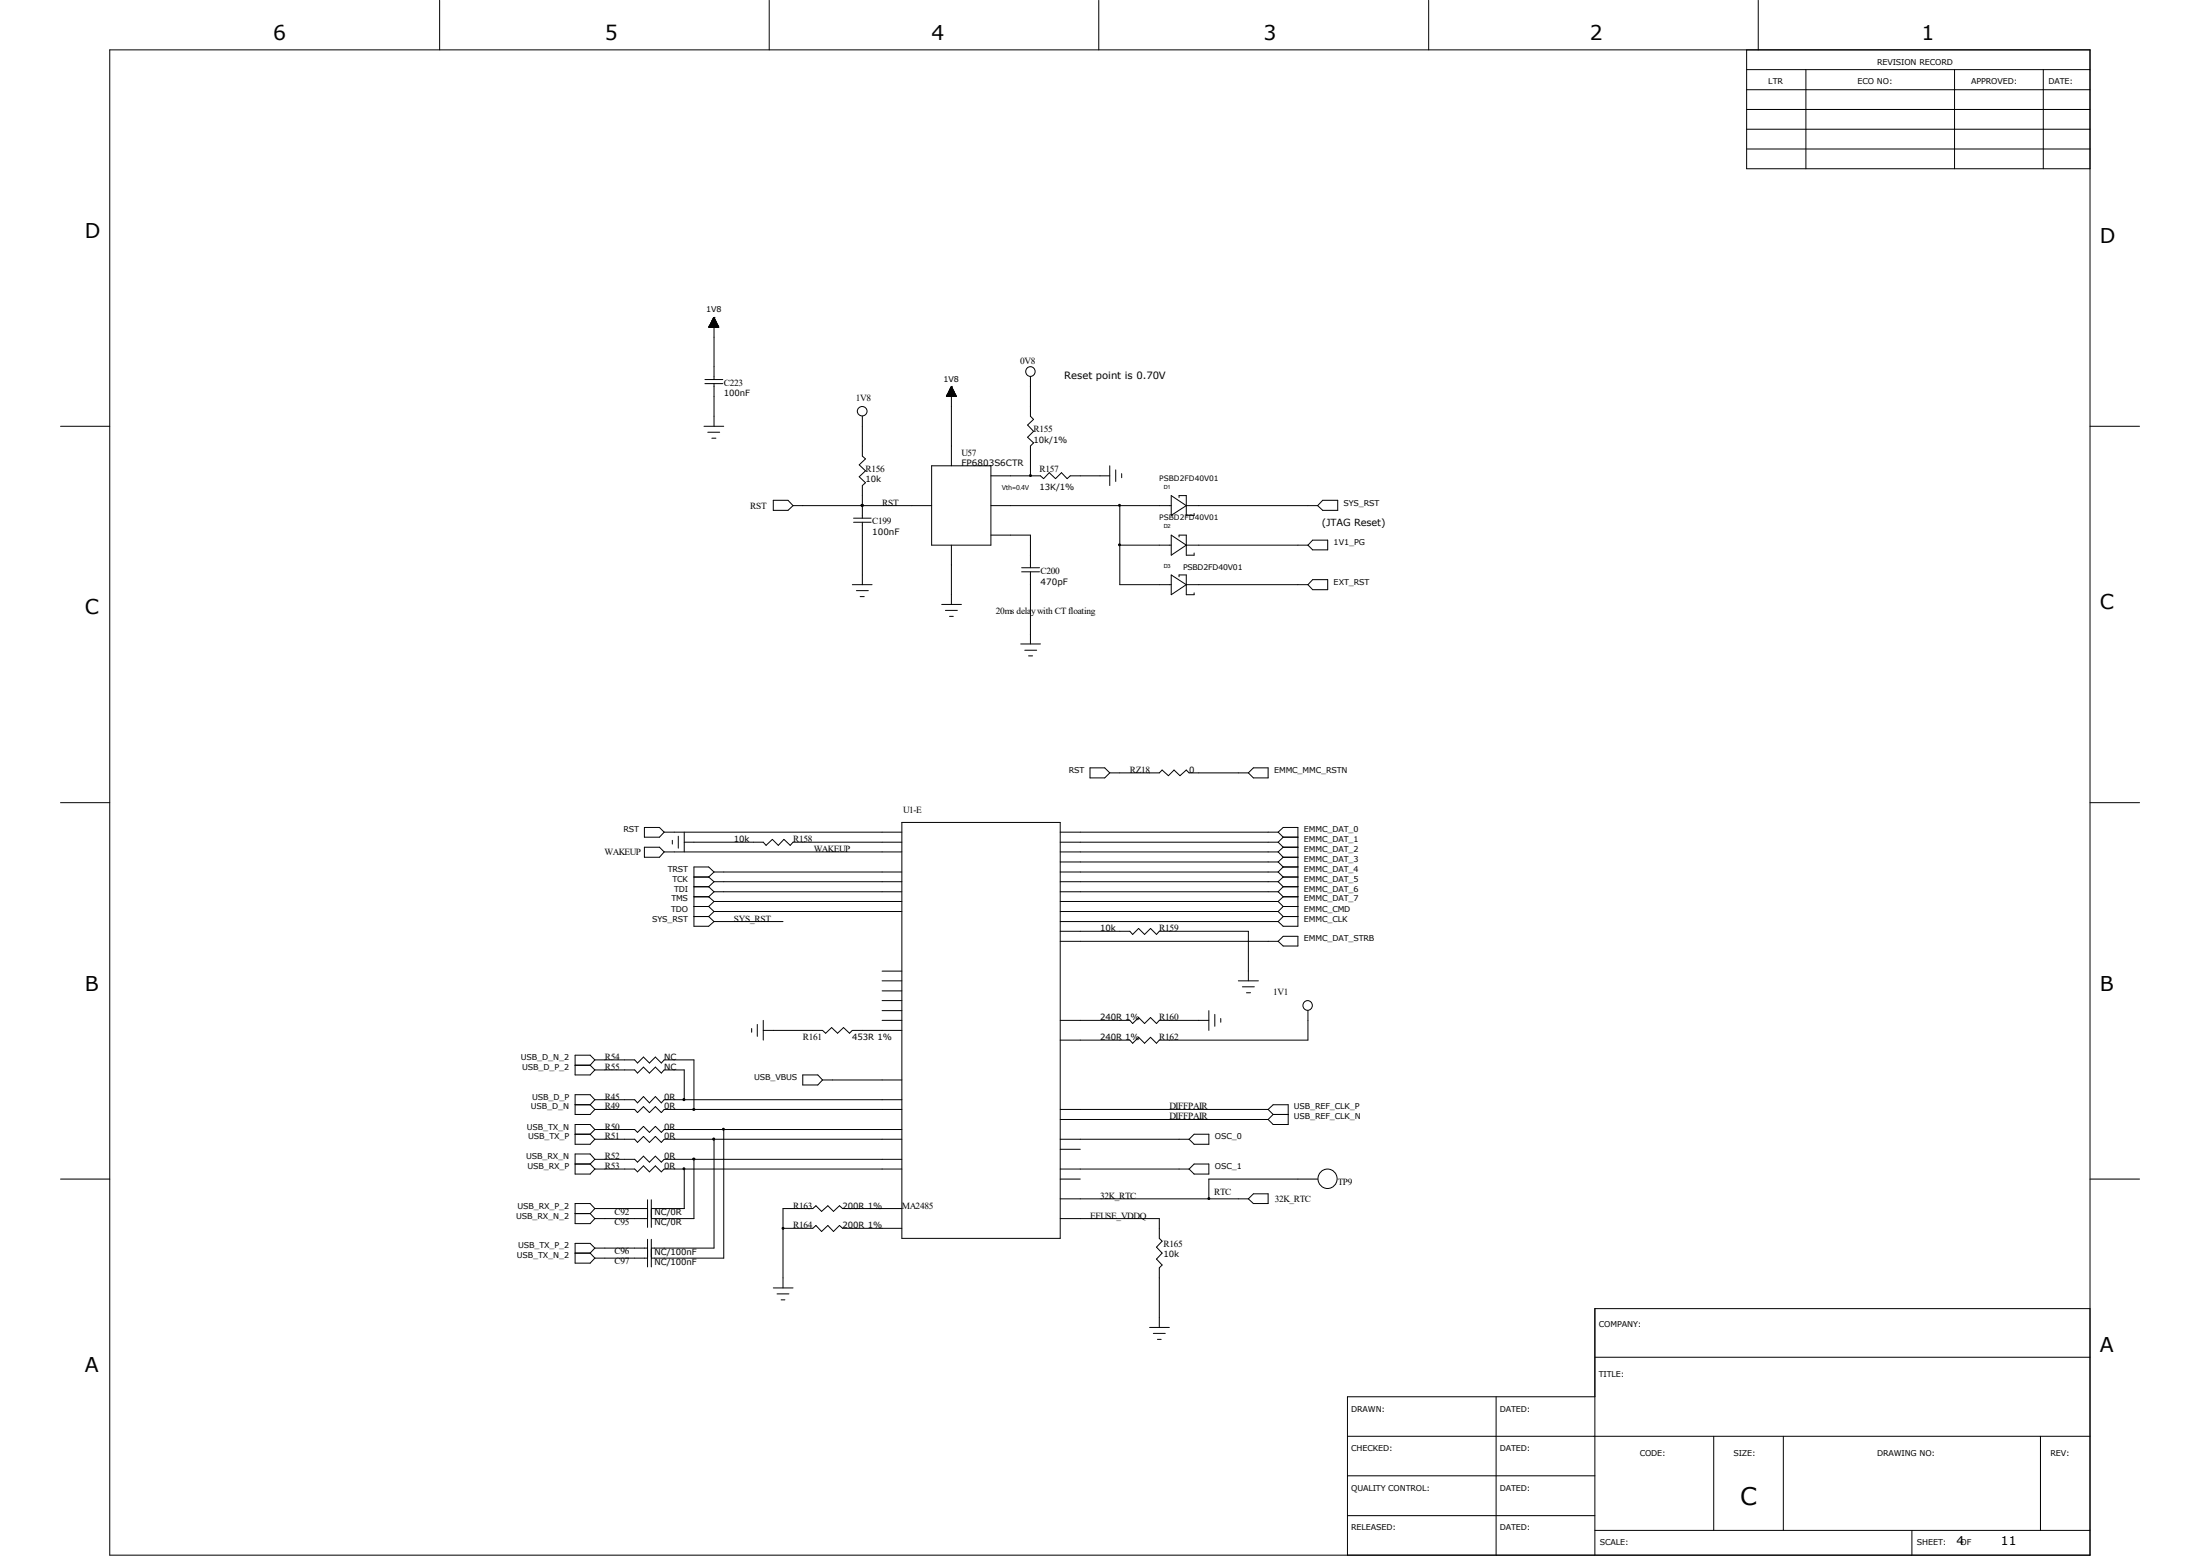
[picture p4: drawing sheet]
<svg xmlns="http://www.w3.org/2000/svg" width="297mm" height="210mm" viewBox="0 0 297 210" stroke-linecap="round" stroke-linejoin="round" font-family="sans-serif">
<g fill="none" stroke="#000" stroke-width=".14">
<path d="M14.8 6.7h267.4v203.2h-267.4zM59.4 0v6.7M103.8 0v6.7M148.3 0v6.7M192.9 0v6.7M235.8 14.8h46.4M235.8 9.4h46.4M235.8 12.1h46.4M235.8 17.4h46.4M235.8 6.7v16.1h46.4M237.4 0v6.7M243.8 9.4v13.4"/>
<path d="M263.9 9.4v13.4M275.8 9.4v13.4M235.8 20.1h46.4M8.2 57.5h6.6M95 57.5h2.7M95.2 51.2h2.4M95.2 51.8h2.4M95.5 58.3h1.7M95.7 44.1l1.3 .1M95.7 44.1v.1M95.8 44h1.2M95.8 44.2v-.2h1.1v.2"/>
<path d="M95.8 43.9h1.1M95.8 43.9h1.1v.3M95.8 43.9v.3M95.9 43.9h1M95.9 44.2v-.4h.9v.4M95.9 43.7h.9M95.9 43.7h.9v.5M95.9 43.6v.6M96 43.6h.8M96 43.6h.7v.6M96.1 43.5h.6v.7M96.1 59.1h.5"/>
<path d="M96.1 43.3h.5v.9M96.1 43.3v.9M96.1 43.3h.5M96.1 43.2v1M96.2 43.2h.4M96.2 43.1h.3v1.1M96.2 43.1v1.1M96.2 43.1h.3M96.3 43h.2v1.2M96.3 42.9h.1v1.3M96.3 42.9v1.3M96.4 42.9h.1"/>
<path d="M96.4 42.8h.1M96.4 42.8v8.4M96.4 51.8v5.7M96.4 42.8l-.7 1.4h1.3M96.4 42.8l.6 1.4M96.4 43h-.1v1.2M96.6 43.4h-.5v.8M96.7 43.5h-.7v.7M116.4 56.2v5.4l.4 .3-.8 .8 .8 .8-.8 .8 .8 .9-.4 .3v4.4M127.8 53.5h1.3M127.8 53.3h1.2v.2M127.8 53.3v.2"/>
<path d="M127.9 53.3h1.1M127.9 53.3h1v.2M127.9 53.2v.3M127.9 53.2h1M128 53.5v-.4h.9v.4M128 53.1h.9M128 53h.9v.5M128 53v.5M128.1 53h.7M128.1 53.5v-.6h.7v.6M128.1 52.9h.7M128.1 52.8h.7v.7"/>
<path d="M128.2 52.7h.5v.8M128.2 52.6h.5v.9M128.2 52.5v1M128.3 52.5h.4M128.3 52.5h.3v1M128.3 52.5v1M128.3 52.5h.3M128.3 52.4h.3v1.1M128.3 52.3v1.2M128.4 52.3h.1M128.4 52.3h.1v1.2M128.4 52.2h.1"/>
<path d="M128.4 52.2v10.7M128.4 52.2l.7 1.3h-1.3zM128.5 52.2h-.1v1.3M128.7 52.7h-.5v.8M128.7 52.7h-.6v.8M129.1 53.4h-1.3v.1M139.1 50.8v5.4l.4 .4-.8 .8 .8 .8-.8 .8 .8 .8-.4 .4v4M282.2 57.5h6.6M104.4 67.5h2l.7 .7-.7 .7h-2zM107.1 68.2h18.7M115.1 78.9h2.6M115.2 69.9h2.4"/>
<path d="M115.2 70.5h2.4M115.6 79.7h1.6M116.3 68.1h.2v.2h-.2zM116.4 68.2h.1M116.4 70.5v8.4M125.8 62.9h8v10.7h-8zM128.4 73.6v8M133.8 72.2h5.3v4.4M133.8 68.2h24.3M133.8 64.2h6.7l.4 .4 .7-.8 .9 .8 .8-.8 .8 .8 .4-.4h5.3M137.9 76.6h2.4M137.9 77.2h2.4"/>
<path d="M139.1 64.2h.1M139.1 77.2v9.7M149.8 62.9v2.6M150.6 63.4v1.6M151.2 73.6h6.9M151.2 68.2v10.7h6.9M151.4 63.9v.6M158.1 66.9l2 1.3-2 1.4zM158.1 72.2l2 1.4-2 1.3zM158.1 77.6l2 1.3-2 1.4zM159.2 72.5v-.3h.9v2.7h1.1v-.3M159.2 67.1v-.2h.9v2.7h1.1v-.3"/>
<path d="M159.2 77.9v-.3h.9v2.7h1.1v-.3M160.1 73.6h16.5M160.1 68.2h17.8M160.1 78.9h16.5M177.2 72.9h2v1.3h-2l-.6-.6zM177.2 78.2h2v1.4h-2l-.6-.7zM178.6 67.5h2v1.4h-2l-.7-.7zM116.1 80.5h.6M127.1 81.6h2.7M127.6 82.4h1.6M128.2 83.2h.5M137.8 86.9h2.7"/>
<path d="M138.3 87.8h1.7M138.9 88.5h.5M8.2 108.3h6.6M87 114.3h2l.7 .7-.7 .7h-2zM87 111.7h2l.7 .6-.7 .7h-2zM89.7 112.3h32.1M89.7 115h32.1M90.8 113.4v.5M91.6 112.9v1.6M92.4 113.7h10.6l.4 .4 .9-.8 .8 .8 .7-.8 .9 .8 .4-.4h14.7M92.4 112.3v2.7M93.7 118.4h2"/>
<path d="M93.7 119.7h2M95.7 118.4l.7 .6M95.7 119.7l.7 .7M96.4 117.7h25.4M96.4 119h25.4M96.4 117.7l-.7 .7M96.4 117.7l-.7-.7h-2v8h2l.7-.6M96.4 119l-.7 .7M121.8 111h21.3v56.1h-21.3zM143.1 113.7h29.5M143.1 112.3h29.5M143.1 115h29.5"/>
<path d="M143.1 116.3h29.5M143.1 117.7h29.5M143.1 119h29.5M147.2 103.6h1.9l.7 .7-.7 .7h-1.9zM149.8 104.3h6.7l.4-.4 .8 .8 .8-.8 .8 .8 .8-.8 .4 .4h8M168.5 104.3l.7-.7h2v1.4h-2zM172.6 112.3l.6-.6h2v13.3h-2l-.6-.6M172.6 112.3l.6 .7M172.6 113.7l.6 .6M172.6 115l.6 .7M172.6 116.3l.6 .7M172.6 117.7l.6 .7"/>
<path d="M172.6 119l.6 .7M173.2 115.7h2M173.2 114.3h2M173.2 113h2M173.2 118.4h2M173.2 117h2M173.2 119.7h2M173.2 113l-.6 .7M173.2 114.3l-.6 .7M173.2 115.7l-.6 .6M173.2 117l-.6 .7M173.2 118.4l-.6 .6"/>
<path d="M173.2 119.7l-.6 .7M282.2 108.3h6.6M93.7 121h2M93.7 122.3h2M93.7 123.7h2M95.7 121l.7 .7M95.7 122.3l.7 .7M95.7 123.7l.7 .7M96.4 120.4h25.4M96.4 121.7h25.4M96.4 124.4h9.3M96.4 123h25.4"/>
<path d="M96.4 120.4l-.7 .6M96.4 121.7l-.7 .6M96.4 123l-.7 .7M101.5 138.8v.5M102.2 138.3v1.6M103 139.1h8l.5 .3 .8-.7 .8 .7 .8-.7 .8 .7 .4-.3h6.7M103 137.7v2.7M119.1 131.1h2.7M119.1 132.4h2.7M119.1 133.7h2.7M119.1 135h2.7M119.1 136.4h2.7"/>
<path d="M119.1 137.7h2.7M143.1 125.7h9.4l.4 .4 .8-.8 .8 .8 .8-.8 .8 .8 .4-.4h12v6.7M143.1 120.4h29.5M143.1 121.7h29.5M143.1 124.4h29.5M143.1 123h29.5M143.1 127h29.5M143.1 137.7h9.4l.4 .4 .8-.8 .8 .8 .8-.8 .8 .8 .4-.4h6.7M163.2 136.4v2.7M164 136.9v1.6M164.8 137.5v.5M167.2 132.4h2.7"/>
<path d="M167.7 133.2h1.6M168.3 134h.5M172.6 127l.6-.6h2v1.3h-2zM172.6 120.4l.6 .6M172.6 121.7l.6 .6M172.6 123l.6 .7M173.2 121h2M173.2 122.3h2M173.2 123.7h2M173.2 121l-.6 .7M173.2 122.3l-.6 .7M173.2 123.7l-.6 .7"/>
<path d="M176.6 136.4v4h-20.1l-.4 .4-.8-.8-.8 .8-.8-.8-.8 .8-.4-.4h-9.4M8.2 159.1h6.6M77.6 149.1h2.1M77.6 153.1h2.1M77.6 157.1h2.1M77.6 143.8h2.1M79.7 149.1l.6 .6M79.7 153.1l.6 .7M79.7 157.1l.6 .7M79.7 143.8l.6 .6M80.3 157.8h5.4l.4 .4 .8-.8 .8 .8 .8-.8 .8 .8 .4-.4h32.1M80.3 149.7h5.4l.4 .5 .8-.8 .8 .8 .8-.8 .8 .8 .4-.5h32.1"/>
<path d="M80.3 156.5h5.4l.4 .3 .8-.8 .8 .8 .8-.8 .8 .8 .4-.3h32.1M80.3 148.4h5.4l.4 .4 .8-.8 .8 .8 .8-.8 .8 .8 .4-.4h32.1M80.3 152.4h5.4l.4 .4 .8-.8 .8 .8 .8-.8 .8 .8 .4-.4h32.1M80.3 153.8h5.4l.4 .4 .8-.8 .8 .8 .8-.8 .8 .8 .4-.4h32.1M80.3 143h5.4l.4 .5 .8-.8 .8 .8 .8-.8 .8 .8 .4-.5h4v6.7M80.3 144.4h5.4l.4 .4 .8-.8 .8 .8 .8-.8 .8 .8 .4-.4h2.7v4M80.3 143l-.6-.6h-2.1v2.7h2.1l.6-.7M80.3 148.4l-.6 .7M80.3 148.4l-.6-.7h-2.1v2.7h2.1l.6-.7M80.3 152.4l-.6-.6h-2.1v2.6h2.1l.6-.6M80.3 156.5l-.6-.8h-2.1v2.8h2.1l.6-.7M80.3 152.4l-.6 .7"/>
<path d="M80.3 156.5l-.6 .6M80.3 143l-.6 .8M92.4 157.8v5.3h-4.5M93.6 149.6h.2v.2h-.2zM93.6 156.3h.2v.2h-.2zM93.7 156.5v8h-5.8M96.4 153.8v14.6h-8.5M97.7 152.4v17.4h-9.8M108.4 145.1h2l.6 .7-.6 .6h-2zM111 145.8h10.8M143.1 159.1h2.7M143.1 157.8h17.4"/>
<path d="M143.1 149.7h28.1M143.1 151.1h28.1M143.1 153.8h17.4M143.1 155.1h2.7M161.2 153.1h2v1.3h-2l-.7-.6zM161.2 157.1h2v1.4h-2l-.7-.7zM171.2 149.7l.7-.6h2v2.7h-2l-.7-.7M171.2 149.7l.7 .7M171.9 150.4h2M171.9 150.4l-.7 .7M177.9 159.1h-14.7v2.7M282.2 159.1h6.6"/>
<path d="M77.6 163.8h2.1M77.6 169.1h2.1M79.7 163.8l.6 .7M79.7 169.1l.6 .7M80.3 163.1h7.1M80.3 164.5h7.1M80.3 168.4h7.1M80.3 169.8h7.1M80.3 163.1l-.6-.7h-2.1v2.7h2.1l.6-.6M80.3 168.4l-.6-.6h-2.1v2.7h2.1l.6-.7M80.3 163.1l-.6 .7M80.3 168.4l-.6 .7"/>
<path d="M87.4 161.9v3.8M87.4 167.3v3.7M87.9 161.9v3.8M87.9 167.3v3.7M104.4 173.8h2.7M104.9 174.6h1.6M105.5 175.4h.5M105.7 165.8h4l.5-.4 .7 .8 .9-.8 .7 .8 .8-.8 .4 .4h8.1M121.8 163.1h-8.1l-.4-.4-.8 .8-.7-.8-.9 .8-.7-.8-.5 .4h-4v10.7M143.1 164.5h13.4v2.6l.4 .4-.8 .8 .8 .8-.8 .8 .8 .8-.4 .4v8.1M143.1 161.8h25.4M155.2 179.2h2.7"/>
<path d="M155.7 180h1.6M168.5 161.8l.7-.7h2v1.3h-2zM282.2 176.6h-66.9v33.3M156.3 180.8h.5M181.9 193.8h100.3M181.9 199.2h33.4M202 188.5v21.4M215.3 183.2h66.9M215.3 188.5h-33.4v21.4M231.4 193.8v12.7M240.7 193.8v12.7M275.5 193.8v12.7"/>
<path d="M181.9 204.6h33.4M215.3 206.5h66.9M258.1 206.5v3.4"/>
<circle cx="116.4" cy="55.5" r=".65"/>
<circle cx="139.1" cy="50.1" r=".64"/>
<circle cx="139.1" cy="64.2" r=".13"/>
<circle cx="151.1" cy="68.2" r=".13"/>
<circle cx="151.1" cy="73.5" r=".13"/>
<circle cx="176.5" cy="135.7" r=".64"/>
<circle cx="92.3" cy="148.4" r=".14"/>
<circle cx="92.3" cy="157.7" r=".13"/>
<circle cx="96.3" cy="153.7" r=".14"/>
<circle cx="97.7" cy="152.4" r=".13"/>
<circle cx="179.2" cy="159.1" r="1.3"/>
<circle cx="105.7" cy="165.8" r=".13"/>
<circle cx="163.2" cy="161.8" r=".13"/>
</g>
<g fill="#000">
<path d="M116.3 68.1h.2v.2h-.2z" fill-rule="evenodd"/>
<path d="M116.3 68.1h.2v.2h-.2z" fill-rule="evenodd"/>
<path d="M93.6 149.6h.2v.2h-.2z" fill-rule="evenodd"/>
<path d="M93.6 156.3h.2v.2h-.2z" fill-rule="evenodd"/>
<circle cx="139.1" cy="64.2" r=".13"/>
<circle cx="151.1" cy="68.2" r=".13"/>
<circle cx="151.1" cy="73.5" r=".13"/>
<circle cx="92.3" cy="148.4" r=".14"/>
<circle cx="92.3" cy="157.7" r=".13"/>
<circle cx="96.3" cy="153.7" r=".14"/>
<circle cx="97.7" cy="152.4" r=".13"/>
<circle cx="105.7" cy="165.8" r=".13"/>
<circle cx="163.2" cy="161.8" r=".13"/>
</g>
<text font-size="3.3" x="234.9" y="203.2">C</text>
<g font-size="2.8">
<text x="36.9" y="5.4">6</text>
<text x="81.7" y="5.4">5</text>
<text x="125.8" y="5.4">4</text>
<text x="170.6" y="5.4">3</text>
<text x="214.6" y="5.4">2</text>
<text x="259.4" y="5.4">1</text>
<text x="11.5" y="32.1">D</text>
<text x="283.5" y="32.8">D</text>
<text x="11.5" y="82.9">C</text>
<text x="283.5" y="82.3">C</text>
<text x="11.5" y="133.7">B</text>
<text x="283.5" y="133.7">B</text>
<text x="11.5" y="185.2">A</text>
<text x="283.5" y="182.5">A</text>
</g>
<g font-size="1.6">
<text x="264.1" y="208.5">4</text>
<text x="270.1" y="208.5">11</text>
</g>
<text font-size="1.4" x="143.7" y="51.1">Reset point is 0.70V</text>
<g font-size="1.3">
<text x="97.7" y="52">C223</text>
<text x="137.7" y="49.1">0V8</text>
<text x="115.5" y="54.1">1V8</text>
<text x="139.5" y="58.3">R155</text>
<text x="116.8" y="63.7">R156</text>
<text x="129.8" y="61.6">U57</text>
<text x="140.3" y="63.7">R157</text>
<text x="101.3" y="68.7">RST</text>
<text x="117.7" y="70.8">C199</text>
<text x="119.1" y="68.2">RST</text>
<text x="178.4" y="71">(JTAG Reset)</text>
<text x="140.5" y="77.5">C200</text>
<text x="134.5" y="82.9">20ms dela</text>
<text x="139.2" y="82.9">y with CTfloating</text>
<text x="152.5" y="104.3">RZ18</text>
<text x="107.1" y="113.7">R158</text>
<text x="121.9" y="109.8">U1-E</text>
<text x="81.6" y="115.4">WAKEUP</text>
<text x="109.9" y="115">WAKEUP</text>
<text x="99.1" y="124.4">SYS_RST</text>
<text x="156.5" y="125.7">R159</text>
<text x="156.5" y="137.7">R160</text>
<text x="171.9" y="134.2">1V1</text>
<text x="81.7" y="143">R54</text>
<text x="108.4" y="140.4">R161</text>
<text x="156.5" y="140.4">R162</text>
<text x="81.7" y="148.4">R45</text>
<text x="81.7" y="149.7">R49</text>
<text x="81.7" y="144.4">R55</text>
<text x="157.9" y="149.7">DIFFPAIR</text>
<text x="81.7" y="152.4">R50</text>
<text x="81.7" y="153.8">R51</text>
<text x="157.9" y="151.1">DIFFPAIR</text>
<text x="81.7" y="156.5">R52</text>
<text x="81.7" y="157.8">R53</text>
<text x="148.5" y="161.8">32K_RTC</text>
<text x="163.9" y="161.3">RTC</text>
<text x="180.6" y="159.9">TP9</text>
<text x="83" y="163.9">C92</text>
<text x="83" y="165.3">C95</text>
<text x="107.1" y="163.1">R163</text>
<text x="107.1" y="165.8">R164</text>
<text x="121.8" y="163.1">MA2485</text>
<text x="147.2" y="164.5">EFUSE_VDDQ</text>
<text x="172.1" y="162.2">32K_RTC</text>
<text x="83" y="169.2">C96</text>
<text x="83" y="170.6">C97</text>
<text x="157.1" y="168.3">R165</text>
</g>
<g font-size="1.2">
<text x="129.8" y="62.9">FP6803S6CTR</text>
<text x="117.7" y="72.2">100nF</text>
<text x="140.5" y="78.9">470pF</text>
</g>
<g font-size="1.1">
<text x="238.7" y="11.4">LTR</text>
<text x="250.7" y="11.4">ECO NO:</text>
<text x="253.4" y="8.7">REVISION RECORD</text>
<text x="266.1" y="11.4">APPROVED:</text>
<text x="276.6" y="11.4">DATE:</text>
<text x="95.3" y="42.2">1V8</text>
<text x="97.7" y="53.4">100nF</text>
<text x="127.4" y="51.5">1V8</text>
<text x="139.5" y="59.7">10k/1%</text>
<text x="116.8" y="65.1">10k</text>
<text x="140.3" y="66.1">13K/1%</text>
<text x="181.4" y="68.2">SYS_RST</text>
<text x="180" y="73.6">1V1_PG</text>
<text x="180" y="78.9">EXT_RST</text>
<text x="144.3" y="104.3">RST</text>
<text x="160.5" y="104.3">0</text>
<text x="172" y="104.3">EMMC_MMC_RSTN</text>
<text x="84.2" y="112.3">RST</text>
<text x="99.1" y="113.7">10k</text>
<text x="176" y="112.3">EMMC_DAT_0</text>
<text x="176" y="113.7">EMMC_DAT_1</text>
<text x="90.2" y="117.7">TRST</text>
<text x="90.8" y="119">TCK</text>
<text x="176" y="115">EMMC_DAT_2</text>
<text x="176" y="116.3">EMMC_DAT_3</text>
<text x="176" y="117.7">EMMC_DAT_4</text>
<text x="176" y="119">EMMC_DAT_5</text>
<text x="88.1" y="124.4">SYS_RST</text>
<text x="90.6" y="123">TDO</text>
<text x="90.6" y="121.7">TMS</text>
<text x="91" y="120.4">TDI</text>
<text x="148.5" y="125.7">10k</text>
<text x="176" y="120.4">EMMC_DAT_6</text>
<text x="176" y="121.7">EMMC_DAT_7</text>
<text x="176" y="123">EMMC_CMD</text>
<text x="176" y="124.4">EMMC_CLK</text>
<text x="176" y="127">EMMC_DAT_STRB</text>
<text x="148.5" y="137.7">240R 1%</text>
<text x="70.3" y="143">USB_D_N_2</text>
<text x="89.7" y="143">NC</text>
<text x="115.1" y="140.4">453R 1%</text>
<text x="148.5" y="140.4">240R 1%</text>
<text x="70.5" y="144.4">USB_D_P_2</text>
<text x="71.7" y="149.7">USB_D_N</text>
<text x="71.8" y="148.4">USB_D_P</text>
<text x="89.7" y="148.4">0R</text>
<text x="89.7" y="149.7">0R</text>
<text x="89.7" y="144.4">NC</text>
<text x="101.8" y="145.8">USB_VBUS</text>
<text x="174.7" y="149.7">USB_REF_CLK_P</text>
<text x="71.1" y="152.4">USB_TX_N</text>
<text x="71.3" y="153.8">USB_TX_P</text>
<text x="89.7" y="152.4">0R</text>
<text x="89.7" y="153.8">0R</text>
<text x="164" y="153.8">OSC_0</text>
<text x="174.7" y="151.1">USB_REF_CLK_N</text>
<text x="71" y="156.5">USB_RX_N</text>
<text x="71.2" y="157.8">USB_RX_P</text>
<text x="89.7" y="156.5">0R</text>
<text x="89.7" y="157.8">0R</text>
<text x="164" y="157.8">OSC_1</text>
<text x="69.7" y="164.5">USB_RX_N_2</text>
<text x="69.8" y="163.1">USB_RX_P_2</text>
<text x="88.3" y="164">NC/0R</text>
<text x="88.3" y="165.4">NC/0R</text>
<text x="113.7" y="163.1">200R 1%</text>
<text x="113.7" y="165.8">200R 1%</text>
<text x="69.8" y="169.8">USB_TX_N_2</text>
<text x="69.9" y="168.4">USB_TX_P_2</text>
<text x="88.3" y="169.3">NC/100nF</text>
<text x="88.3" y="170.7">NC/100nF</text>
<text x="157.1" y="169.7">10k</text>
<text x="215.9" y="179.2">COMPANY:</text>
<text x="215.9" y="185.8">TITLE:</text>
<text x="182.4" y="190.5">DRAWN:</text>
<text x="202.5" y="190.5">DATED:</text>
<text x="182.4" y="195.9">CHECKED:</text>
<text x="202.5" y="195.9">DATED:</text>
<text x="221.4" y="196.5">CODE:</text>
<text x="234" y="196.5">SIZE:</text>
<text x="253.4" y="196.5">DRAWING NO:</text>
<text x="276.8" y="196.5">REV:</text>
<text x="182.4" y="201.2">QUALITY CONTROL:</text>
<text x="202.5" y="201.2">DATED:</text>
<text x="182.4" y="206.5">RELEASED:</text>
<text x="202.5" y="206.5">DATED:</text>
<text x="216" y="208.6">SCALE:</text>
<text x="258.8" y="208.6">SHEET:</text>
<text x="264.7" y="208.6">OF</text>
</g>
<g font-size="1">
<text x="156.5" y="64.9">PSBD2FD40V01</text>
<text x="135.3" y="66.1">Vth=0.4V</text>
<text x="156.5" y="70.2">PSBD2FD40V01</text>
<text x="159.7" y="76.9">PSBD2FD40V01</text>
</g>
<g font-size=".8">
<text x="157.1" y="66">D1</text>
<text x="157.1" y="71.3">D2</text>
<text x="157.1" y="76.6">D3</text>
</g>
</svg>
